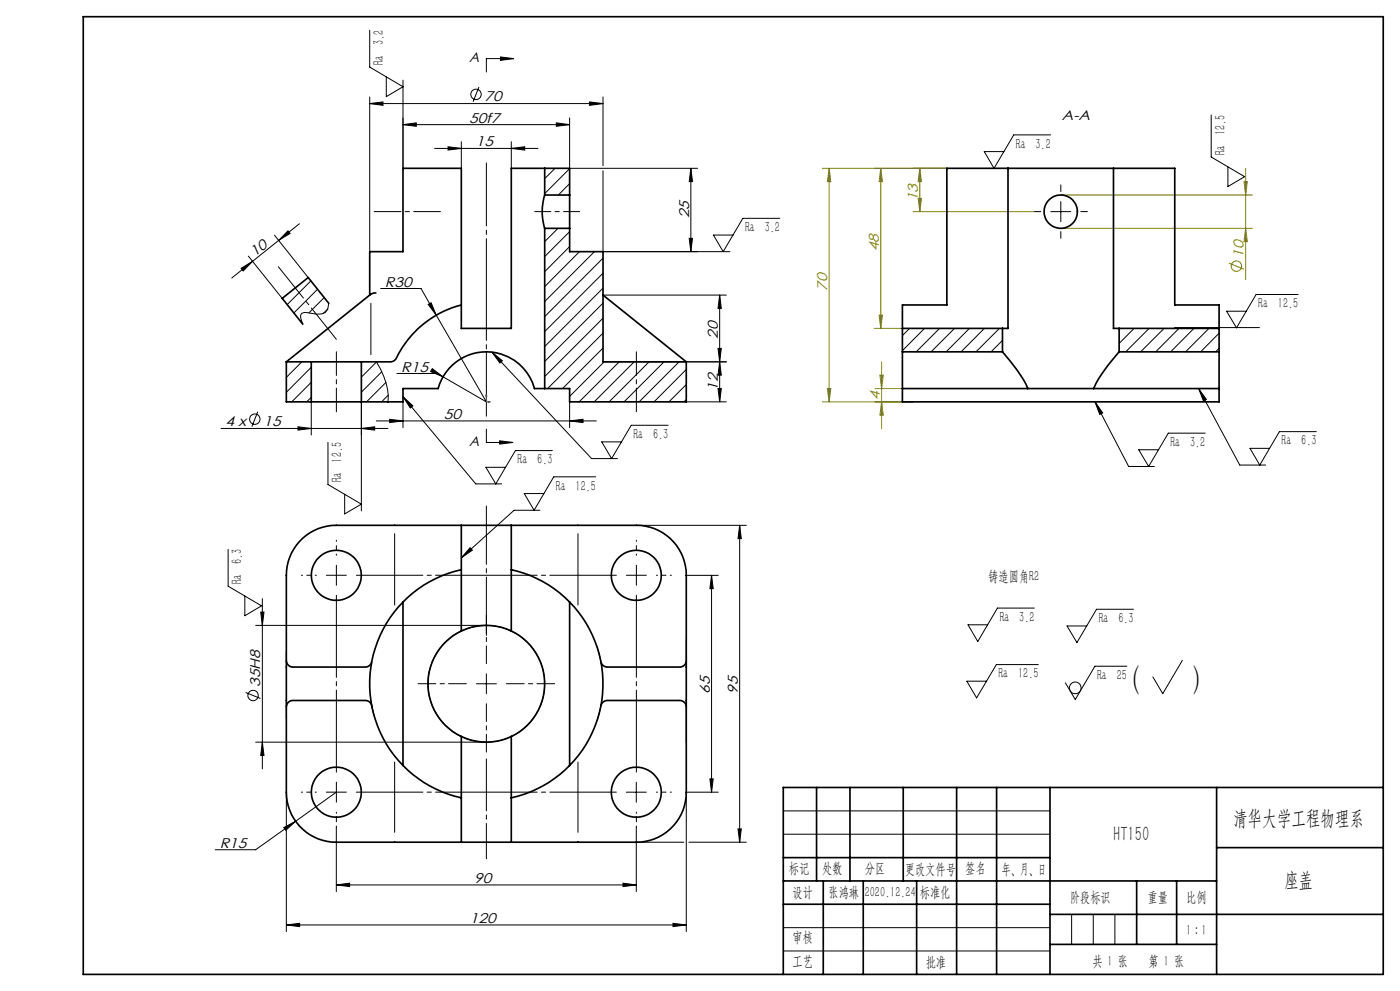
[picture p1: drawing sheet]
<svg xmlns="http://www.w3.org/2000/svg" width="420mm" height="297mm" viewBox="0 0 420 297" stroke-linecap="round" stroke-linejoin="round" font-family="sans-serif">
<g fill="none" stroke="#000" stroke-width=".3">
<path d="M110.9 9.1v11l10 5.9-5 3v-5.9M150.1 17.1l4 .5-4 .5zM154.1 17.6h-8.2v4M110.9 31l4-.5v1.1zM110.9 29.1v46.3M110.9 31h70M120.9 37.4l4-.6v1zM120.9 37.4h50M120.9 24v26.4M143.7 26.1l-1.8 4.4M166.9 36.8l4 .6-4 .4zM170.9 35.3v15.1h38.4"/>
<path d="M176.9 30.5l4 .5-4 .6zM180.9 29.1v20.6M363.4 34.5v12.6l10 5.8-5 3v-5.9M130.4 44.5h31M134.4 44l4 .5-4 .5zM138.4 42.5v7.9M153.4 44.5l4-.5v1zM153.4 42.5v7.9M180.9 51.2v24.2h38.1M207.3 50.4v25M207.3 50.4l.5 4h-1zM315.2 40.4h-11.1l-5.9 10-2.9-5h5.9"/>
<path d="M74.5 76.8l10.2 12.6M75.8 78.3l-6.3 5M82.3 70.5l10.2 12.7M83.6 72.1l-7.8 6.2M86.4 69.2l.6 .8-3.4 2.1zM89.8 67.1l-6.2 5M167.4 68.4l-4 4M170.9 69.4l-7.5 7.5M170.9 73.9l-7.5 7.5M173.8 75.4l-10.4 10.5M178.3 75.4l-14.9 15M180.9 77.4l-17.5 17.5"/>
<path d="M206.8 71.4h1l-.5 4zM233.9 65.4h-11.1l-5.8 10-3-5h5.9M315.2 63.4h6M318.2 60.4v6M72.3 80.4l3.5-2.1-2.8 2.9zM90.4 96l-.3 .3M93.3 84.2l-7.2 7.1M95.3 86.7l-7.1 7.1M97.3 89.2l-4.6 4.6M98.4 92.6l-1.5 1.4M98.6 90.9l-.3 1.7-.7 1.1a7.9 7.9 0 0 1-5.5 0h-.8l-1 .5v1.6l.5 1.4M111.3 90.9v15.4"/>
<path d="M114.2 86.5h12.1l4.6 8M128.4 91.2l.9-.5 1.6 3.8zM130.9 94.5l15 25.9-13-7.5M180.9 88.4h37M180.9 81.9l-17.5 17.5M180.9 86.4l-17.5 17.5M180.9 90.8l-17.5 17.5M180.9 95.4l-17.5 17.5M180.9 99.8l-16.6 16.6M215.9 88.4v32M215.9 88.4l.5 4h-1zM352.4 98.2h25.4"/>
<path d="M389.4 88.3h-12.6l-5.9 9.9-2.9-4.9h5.9M119.1 111.9h12.1l1.7 1M120.9 118.9l21.8 26.1h7.8M120.9 118.9l3 2.7-.8 .7zM129.7 110.5l3.2 2.4-3.7-1.5zM147.6 105.5l29.9 31.9h7.7M147.6 105.5l3.1 2.6-.7 .7zM180.9 104.3l-12.1 12.1M181.3 108.4l-10.4 10.4M185.8 108.4l-12.1 12M190.3 108.4l-12 12M194.7 108.4l-12 12"/>
<path d="M199.2 108.4l-12 12M203.7 108.4l-12 12M205.9 110.7l-9.7 9.7M205.9 115.2l-5.2 5.2M205.9 119.7l-.7 .7M215.4 104.4h1l-.5 4zM215.4 116.4h1l-.5 4zM215.9 108.4l.5 4h-1zM217.9 108.4h-37M359.6 116.4l12.3 23h7.8M359.6 116.4l2.3 3.3-.9 .5zM66.3 128.4h50.1"/>
<path d="M77.3 123.4l-1.7 4.4M89.4 127.9l4 .5-4 .5zM93.4 120.4v10M98.4 132.6v12.6l10 5.9-5 2.9v-5.9M108.4 120.4v32.7M108.4 128.4l4-.5v1zM112.9 126.1h66M116.9 125.7l4 .4-4 .5zM120.9 120.4v7.8M145.9 128.6v4h8M149.9 132.1l4 .5-4 .5zM165.7 135h-11.1l-5.9 10-2.9-5h5.9"/>
<path d="M170.9 126.1l4-.4v.9zM170.9 120.4v7.8M200.4 127.5h-11l-5.9 9.9-3-5h5.9M205.9 120.4h12M328.5 120.4l2.3 3.4-.9 .4zM328.5 120.4l10.1 19.4h7.7M361.6 129.8h-11.1l-5.9 10-3-5h5.9M394.9 129.4h-11.1l-5.9 10-2.9-5h5.9M118.4 159.9v21.4M162 152.9h-7.8l-15.8 14.3M173.4 159.9v21.4M178.7 142.9h-12.6l-5.9 10-2.9-5h5.9"/>
<path d="M190.9 157.4h33M221.9 157.4l.5 4h-1zM221.9 157.4v95M68.4 164.6v11.1l10.1 5.9-5.1 2.9v-5.9M78.7 179.4v51M141 164.1l.7 .8-3.3 2.3zM205.9 172.4h9.6M213.5 172.4v65M213.5 172.4l.5 4h-1zM76.7 187.4h69.2M78.2 183.4h1l-.5 4zM85.9 195.1v2.8"/>
<path d="M179 193.7l1.3 4.6M205.9 191.7v6.2M310.3 182.2h-11.1l-5.9 10.1-2.9-5h5.9M311.5 199.2h-12.6l-5.9 10-2.9-5.1h5.8M338.1 199.7h-9.6l-5.9 10-3-5.1M340 182.6h-11l-5.9 10-3-5h5.9M354.7 197.9l-5.9 10-2.9-5M73.7 207.5l4.4 1.8M85.9 211.9v3.4M111.3 209.9l1.1 4.9M111.5 211.6l.3 1.4M142.9 204.9h6"/>
<path d="M145.9 201.9v6M180.3 211.6l-1.2 4.4M205.9 211.9v10.7M76.7 222.4h69.2M78.7 222.4l.5 4h-1zM85.9 237.4v41.8M100.9 237.4l-12.2 8.7M118.4 228.4v21M173.4 228.4v21M187.9 237.4h6M190.9 234.4v6M213 233.4h1l-.5 4z"/>
<path d="M215.5 237.4h-9.6v41.8M85.1 248l3.6-1.9-3 2.7zM88.7 246.1l-12 8.6h-12.1M100.9 247.9v19.3M190.9 252.4h14.2M190.9 247.9v19.3M206.7 252.4h17.2M221.4 248.4h1l-.5 4zM235 250h80M235 243h80M85.9 277.2l4-.5v1zM85.9 277.2h120"/>
<path d="M100.9 265.2l4-.5v1zM100.9 265.2h90M186.9 264.7l4 .5-4 .5zM201.9 276.7l4 .5-4 .5zM235 278h80M321.5 274v9M328 274v9M334.5 274v9M235 285h80"/>
<circle cx="142.8" cy="28.3" r="1.55"/>
<circle cx="76.4" cy="125.6" r="1.55"/>
<circle cx="75.9" cy="208.5" r="1.55"/>
<circle cx="145.9" cy="204.9" r="17.5"/>
<circle cx="322.6" cy="206.1" r="1.75"/>
</g>
<g fill="none" stroke="#808000" stroke-width=".3">
<path d="M246.7 50.4h37.4M248.7 50.4l.5 4h-1zM248.7 50.4v70M264.2 50.4l.5 4h-1zM264.2 50.4v48M275.4 59.4h1l-.5 4zM275.9 50.4l.5 4h-1zM275.9 50.4v13M318.2 58.5h57.5M373.2 54.4h1l-.5 4.1zM373.7 50.4v33.4M273.9 63.4h36.3"/>
<path d="M318.2 68.4h57.5M368.7 78.9l4.4 1.7M373.7 68.4l.5 4h-1zM262.3 98.4h8.4M263.7 94.4h1l-.5 4zM248.2 116.4h1l-.5 4zM262.5 116.4h8.2M264 112.4h1l-.5 4zM264.5 108.4v20M246.7 120.4h27.3M264.5 120.4l.5 4h-1z"/>
<circle cx="370.9" cy="79.8" r="1.56"/>
</g>
<g fill="none" stroke="#000" stroke-width=".5">
<path d="M25 5h390v287h-390zM98.6 90.9l-6.1-7.7-7.8 6.2 6.1 7.8M112.9 87.8h-.8l-.8 .4M138.4 91.4a30.5 30.5 0 0 0-19.8 16.4l-1.3 .6h-4.4M180.9 88.4v20h25M85.9 197.9l.5 1.3 .5 .5 .8 .2h22.1l1.1-.5 .6-1.1M205.9 197.9l-.2 .9-.5 .6-1.1 .5h-22.1l-1.1-.5-.6-1.1M111.5 211.6l-.4-1-.5-.4-.8-.3h-22.1l-1.3 .7-.5 1.3M180.3 211.6l.6-1.1 1.1-.6h22.1l1.3 .7 .5 1.3M245 236v28M255 236v28M271 236v28"/>
<path d="M287 236v56M299 236v56M315 236v56M365 236v56M415 236h-180v56M235 257h80M365 254h50M235 271h80M235 264h130M247 264v28M259 264v28M275 264v28"/>
<path d="M315 274h100M341 264v19M353 264v19M315 283h50"/>
</g>
<path d="M145.9 118.1l.1 .6h-.3zM145.9 118.1v2.3h1.2M146.5 120.3l.6 .1-.6 .2z" fill="none" stroke="#00f" stroke-width=".3"/>
<path d="M94.9 172.4h-4.5M100.9 166.4v-4.5M190.9 166.4v-4.5M196.9 172.4h4.5M94.9 237.4h-4.5M196.9 237.4h4.5M100.9 243.4v4.5M190.9 243.4v4.5" fill="none" stroke="#000" stroke-width=".3" stroke-dasharray="30.5 1.3 1.3 1.3" stroke-dashoffset="30.1"/>
<g fill="none" stroke="#000" stroke-width=".3" stroke-dasharray="30.5 1.3 1.3 1.3">
<path d="M318.2 57.4v-2M312.2 63.4h-2M318.2 69.4v2M324.2 63.4h2M100.9 172.4v-3M100.9 172.4h-3M100.9 172.4v3M100.9 172.4h3M190.9 172.4v-3M190.9 172.4h-3M190.9 172.4v3M190.9 172.4h3"/>
<path d="M100.9 237.4v-3M100.9 237.4h-3M100.9 237.4v3M100.9 237.4h3"/>
</g>
<path d="M106.9 172.4h78M106.9 237.4h78" fill="none" stroke="#000" stroke-width=".3" stroke-dasharray="30.5 1.3 1.3 1.3" stroke-dashoffset="10.5"/>
<path d="M100.9 231.4v-53M190.9 231.4v-53" fill="none" stroke="#000" stroke-width=".3" stroke-dasharray="30.5 1.3 1.3 1.3" stroke-dashoffset="5.9"/>
<path d="M145.9 198.9v-14.5M139.9 204.9h-14.5M145.9 210.9v14.5M151.9 204.9h14.5" fill="none" stroke="#000" stroke-width=".3" stroke-dasharray="30.5 1.3 1.3 1.3" stroke-dashoffset="25.1"/>
<path d="M100.9 105.4v18M190.9 105.4v18" fill="none" stroke="#000" stroke-width=".3" stroke-dasharray="30.5 1.3 1.3 1.3" stroke-dashoffset="23.4"/>
<path d="M145.9 48.8v75.9" fill="none" stroke="#000" stroke-width=".3" stroke-dasharray="30.5 1.3 1.3 1.3" stroke-dashoffset="11.6"/>
<path d="M160.4 63.4h13.5" fill="none" stroke="#000" stroke-width=".3" stroke-dasharray="30.5 1.3 1.3 1.3" stroke-dashoffset="25.6"/>
<path d="M132.1 63.4h-19.9" fill="none" stroke="#000" stroke-width=".3" stroke-dasharray="30.5 1.3 1.3 1.3" stroke-dashoffset="22.4"/>
<path d="M145.9 151.7v38.7" fill="none" stroke="#000" stroke-width=".3" stroke-dasharray="30.5 1.3 1.3 1.3" stroke-dashoffset="13"/>
<path d="M145.9 227.5v29.9" fill="none" stroke="#000" stroke-width=".3" stroke-dasharray="30.5 1.3 1.3 1.3" stroke-dashoffset="15"/>
<path d="M100.9 101.7l-17.4-21.8" fill="none" stroke="#000" stroke-width=".3" stroke-dasharray="30.5 1.3 1.3 1.3" stroke-dashoffset="18.5"/>
<g fill="#000">
<path d="M150.1 17.1l4 .5-4 .5zM149.9 132.1l4 .5-4 .5z"/>
<path d="M110.9 31l4-.5v1.1zM176.9 30.5l4 .5-4 .6z"/>
<path d="M134.4 44l4 .5-4 .5zM153.4 44.5l4-.5v1z"/>
<path d="M207.3 50.4l.5 4h-1zM206.8 71.4h1l-.5 4zM215.9 108.4l.5 4h-1zM215.4 116.4h1l-.5 4zM213.5 172.4l.5 4h-1zM213 233.4h1l-.5 4zM221.9 157.4l.5 4h-1zM221.4 248.4h1l-.5 4z"/>
<path d="M128.4 91.2l2.5 3.3-1.6-3.8zM116.9 125.7l4 .4-4 .5zM170.9 126.1l4-.4v.9zM129.7 110.5l-.5 .9 3.7 1.5zM120.9 37.4l4-.6v1zM166.9 36.8l4 .6-4 .4zM89.4 127.9l4 .5-4 .5zM108.4 128.4l4-.5v1zM100.9 265.2l4-.5v1zM186.9 264.7l4 .5-4 .5zM85.1 248l.6 .8 3-2.7z"/>
<path d="M147.6 105.5l3.1 2.6-.7 .7zM120.9 118.9l3 2.7-.8 .7zM141 164.1l.7 .8-3.3 2.3zM328.5 120.4l2.3 3.4-.9 .4zM359.6 116.4l2.3 3.3-.9 .5z"/>
<path d="M85.9 277.2l4-.5v1zM201.9 276.7l4 .5-4 .5z"/>
</g>
<g fill="#808000">
<path d="M275.4 59.4h1l-.5 4zM275.9 50.4l.5 4h-1z"/>
<path d="M264.2 50.4l.5 4h-1zM263.7 94.4h1l-.5 4zM248.7 50.4l.5 4h-1zM248.2 116.4h1l-.5 4zM264 112.4h1l-.5 4zM264.5 120.4l.5 4h-1zM373.2 54.4h1l-.5 4.1zM373.7 68.4l.5 4h-1z"/>
</g>
<path d="M78.7 222.4l.5 4h-1zM78.2 183.4h1l-.5 4z" fill="#000"/>
<path d="M146.5 120.3l.6 .1-.6 .2zM145.9 118.1l.1 .6h-.3z" fill="#00f"/>
<g fill="#000">
<path d="M72.3 80.4l3.5-2.1-2.8 2.9zM86.4 69.2l.6 .8-3.4 2.1z"/>
<path d="M215.9 88.4l.5 4h-1zM215.4 104.4h1l-.5 4z"/>
</g>
<g fill="none" stroke="#000" stroke-width=".3">
<path d="M166.5 50.4l-3.1 3.1M170.9 50.5l-7.5 7.5M170.9 55l-3.4 3.5M272.9 98.4l-2.2 2.2M277.4 98.4l-6.7 6.7M281.9 98.4l-7.1 7M286.3 98.4l-7 7M290.8 98.4l-7 7M295.3 98.4l-7 7M299.8 98.4l-7 7M335.7 98.4v.1M340.2 98.4l-4.5 4.5"/>
<path d="M344.7 98.4l-7 7M349.2 98.4l-7 7M353.7 98.4l-7 7M358.2 98.4l-7 7M362.7 98.4l-7 7M365.7 99.9l-5.5 5.5M86 108.4l-.1 .2M90.6 108.4l-4.7 4.7M93.4 110.1l-7.5 7.5M93.4 114.6l-5.9 5.8M93.4 119.1l-1.4 1.3M108.4 113l4.5-4.6a19.8 19.8 0 0 1 3.5 12"/>
<path d="M108.5 108.4l-.1 .1M114.5 111.4l-6.1 6.1M115.8 114.6l-5.8 5.8M116.5 118.4l-2 2M300.7 102l-3.4 3.4M365.7 104.4l-1 1"/>
</g>
<g fill="none" stroke="#000" stroke-width=".5">
<path d="M163.4 50.4h-10v48h-15v-48h-17.5v25h-10v13M163.4 58.5a17.1 17.1 0 0 0 0 9.9M163.4 50.4v8.1M163.4 58.5h7.5M163.4 50.4h7.5v8.1M170.9 58.5v9.9M302.4 50.4h31.6M302.4 50.4v48h-1.7M302.4 50.4h-18.3v41h-13.4v14M334 50.4v48h1.7M334 50.4h18.4v41h13.3v14M163.4 68.4v48"/>
<path d="M163.4 68.4h7.5M170.9 68.4v7h10v13l25 20v12h-35v-4h-7.5M111.3 88.2l-25.4 20.2M270.7 98.4h30M300.7 98.4v7M335.7 98.4h30M335.7 98.4v7M85.9 108.4v12h7.5M85.9 108.4h7.5M93.4 108.4h15M93.4 108.4v12M108.4 108.4h4.5"/>
<path d="M108.4 108.4v12M163.4 116.4h-3.1a15 15 0 0 0-14.4-11 15 15 0 0 0-14.5 11h-10.5v4h-12.5M270.7 105.4v11M270.7 116.4h37.7M270.7 116.4v4h95v-4M270.7 105.4h30M300.7 105.4a55.6 55.6 0 0 1 7.7 11M308.4 116.4h19.7M328.1 116.4h37.6M335.7 105.4l-2.1 2.7a39.8 39.8 0 0 0-5.5 8.3M335.7 105.4h30M365.7 105.4v11"/>
<path d="M93.4 120.4h15M138.4 157.4h-37.5a15 15 0 0 0-15 15v65a15 15 0 0 0 15 15h37.5M138.4 157.4v31.7M138.4 157.4h15M153.4 157.4h37.5a14.9 14.9 0 0 1 15 15v65a15 15 0 0 1-15 15h-37.5M153.4 157.4v31.7M138.4 170.7a34.8 34.8 0 0 0-17.5 9.7M153.4 170.7a34.8 34.8 0 0 1 17.5 9.7M120.9 180.4a35 35 0 0 0 0 49M120.9 180.4v49M138.4 189.1a17.5 17.5 0 0 0-10 15.8 17.5 17.5 0 0 0 10 15.8M138.4 189.1a17.4 17.4 0 0 1 15 0"/>
<path d="M153.4 189.1a17.5 17.5 0 0 1 10 15.8 17.5 17.5 0 0 1-10 15.8M170.9 180.4a35 35 0 0 1 0 49M170.9 180.4v49M120.9 229.4a34.8 34.8 0 0 0 17.5 9.7M138.4 220.7a17.4 17.4 0 0 0 15 0M138.4 220.7v31.7M153.4 220.7v31.7M170.9 229.4a34.8 34.8 0 0 1-17.5 9.7M138.4 252.4h15"/>
<circle cx="318.2" cy="63.5" r="5"/>
<circle cx="100.9" cy="172.4" r="7.5"/>
<circle cx="190.9" cy="172.4" r="7.5"/>
<circle cx="100.9" cy="237.4" r="7.5"/>
<circle cx="190.9" cy="237.4" r="7.5"/>
</g>
<g font-size="9.2">
<text x="340" y="206.5">(</text>
<text x="357.9" y="206.5">)</text>
</g>
<g font-size="6.3">
<text x="369.9" y="247.2">清华大学工程物理系</text>
<text x="333.9" y="252.2">HT150</text>
<text x="385.2" y="265.7">座盖</text>
</g>
<g font-size="4.4">
<text x="115" y="19.4" transform="rotate(-90 115 19.4)">Ra 3.2</text>
<text x="367.5" y="40.5" transform="rotate(-90 367.5 40.5)">12.5</text>
<text x="304.8" y="44.5">Ra 3.2</text>
<text x="367.5" y="46.4" transform="rotate(-90 367.5 46.4)">Ra</text>
<text x="223.5" y="69.5">Ra 3.2</text>
<text x="377.5" y="92.4">Ra</text>
<text x="383.4" y="92.4">12.5</text>
<text x="190" y="131.5">Ra 6.3</text>
<text x="351.2" y="133.9">Ra 3.2</text>
<text x="384.5" y="133.5">Ra 6.3</text>
<text x="155.3" y="139.1">Ra 6.3</text>
<text x="102.5" y="144.5" transform="rotate(-90 102.5 144.5)">Ra 12.5</text>
<text x="166.8" y="147">Ra 12.5</text>
<text x="72.6" y="175" transform="rotate(-90 72.6 175)">Ra 6.3</text>
<text x="296.5" y="174.3">铸造圆角R2</text>
<text x="299.9" y="186.4">Ra 3.2</text>
<text x="329.6" y="186.7">Ra 6.3</text>
<text x="299.6" y="203.3">Ra</text>
<text x="305.4" y="203.3">12.5</text>
<text x="329.1" y="203.8">Ra</text>
<text x="335" y="203.8">25</text>
<text x="236.6" y="261.7">标记</text>
<text x="246.6" y="261.7">处数</text>
<text x="259.5" y="261.7">分区</text>
<text x="271.5" y="261.8">更改文件号</text>
<text x="289.6" y="261.8">签名</text>
<text x="300.6" y="261.9">年、月、日</text>
<text x="237.7" y="268.8">设计</text>
<text x="248.5" y="268.8">张鸿琳</text>
<text x="259.4" y="268.8">2020.12.24</text>
<text x="276" y="268.8">标准化</text>
<text x="321" y="270.4">阶段标识</text>
<text x="344.3" y="270.5">重量</text>
<text x="355.9" y="270.4">比例</text>
<text x="355.9" y="280.2">1∶1</text>
<text x="237.7" y="282.4">审核</text>
<text x="237.8" y="289.6">工艺</text>
<text x="277.7" y="289.8">批准</text>
<text x="327.7" y="289.5">共 1 张</text>
<text x="344.6" y="289.5">第 1 张</text>
</g>
<g font-size="4.2">
<text x="140.8" y="18.6">A</text>
<text x="145.4" y="30.4">70</text>
<text x="318.6" y="36">A-A</text>
<text x="140.7" y="36.7">50f7</text>
<text x="142.7" y="43.9">15</text>
<text x="206.7" y="65.4" transform="rotate(-90 206.7 65.4)">25</text>
<text x="76.4" y="77" transform="rotate(-39 76.4 77)">10</text>
<text x="115.5" y="85.9">R30</text>
<text x="215.3" y="101.5" transform="rotate(-90 215.3 101.5)">20</text>
<text x="120.4" y="111.3">R15</text>
<text x="215.3" y="117.1" transform="rotate(-90 215.3 117.1)">12</text>
<text x="133.1" y="125.6">50</text>
<text x="67.6" y="127.8">4 x</text>
<text x="79" y="127.8">15</text>
<text x="140.8" y="133.7">A</text>
<text x="78.1" y="205.9" transform="rotate(-90 78.1 205.9)">35H8</text>
<text x="212.9" y="207.9" transform="rotate(-90 212.9 207.9)">65</text>
<text x="221.3" y="207.9" transform="rotate(-90 221.3 207.9)">95</text>
<text x="65.9" y="254.1">R15</text>
<text x="142.2" y="264.6">90</text>
<text x="140.9" y="276.6">120</text>
</g>
<g font-size="4.2" fill="#808000">
<text x="275.4" y="60.4" transform="rotate(-90 275.4 60.4)">13</text>
<text x="263.7" y="75.3" transform="rotate(-90 263.7 75.3)">48</text>
<text x="373.1" y="77.2" transform="rotate(-90 373.1 77.2)">10</text>
<text x="248.2" y="87.1" transform="rotate(-90 248.2 87.1)">70</text>
<text x="263.9" y="120" transform="rotate(-90 263.9 120)">4</text>
</g>
</svg>
